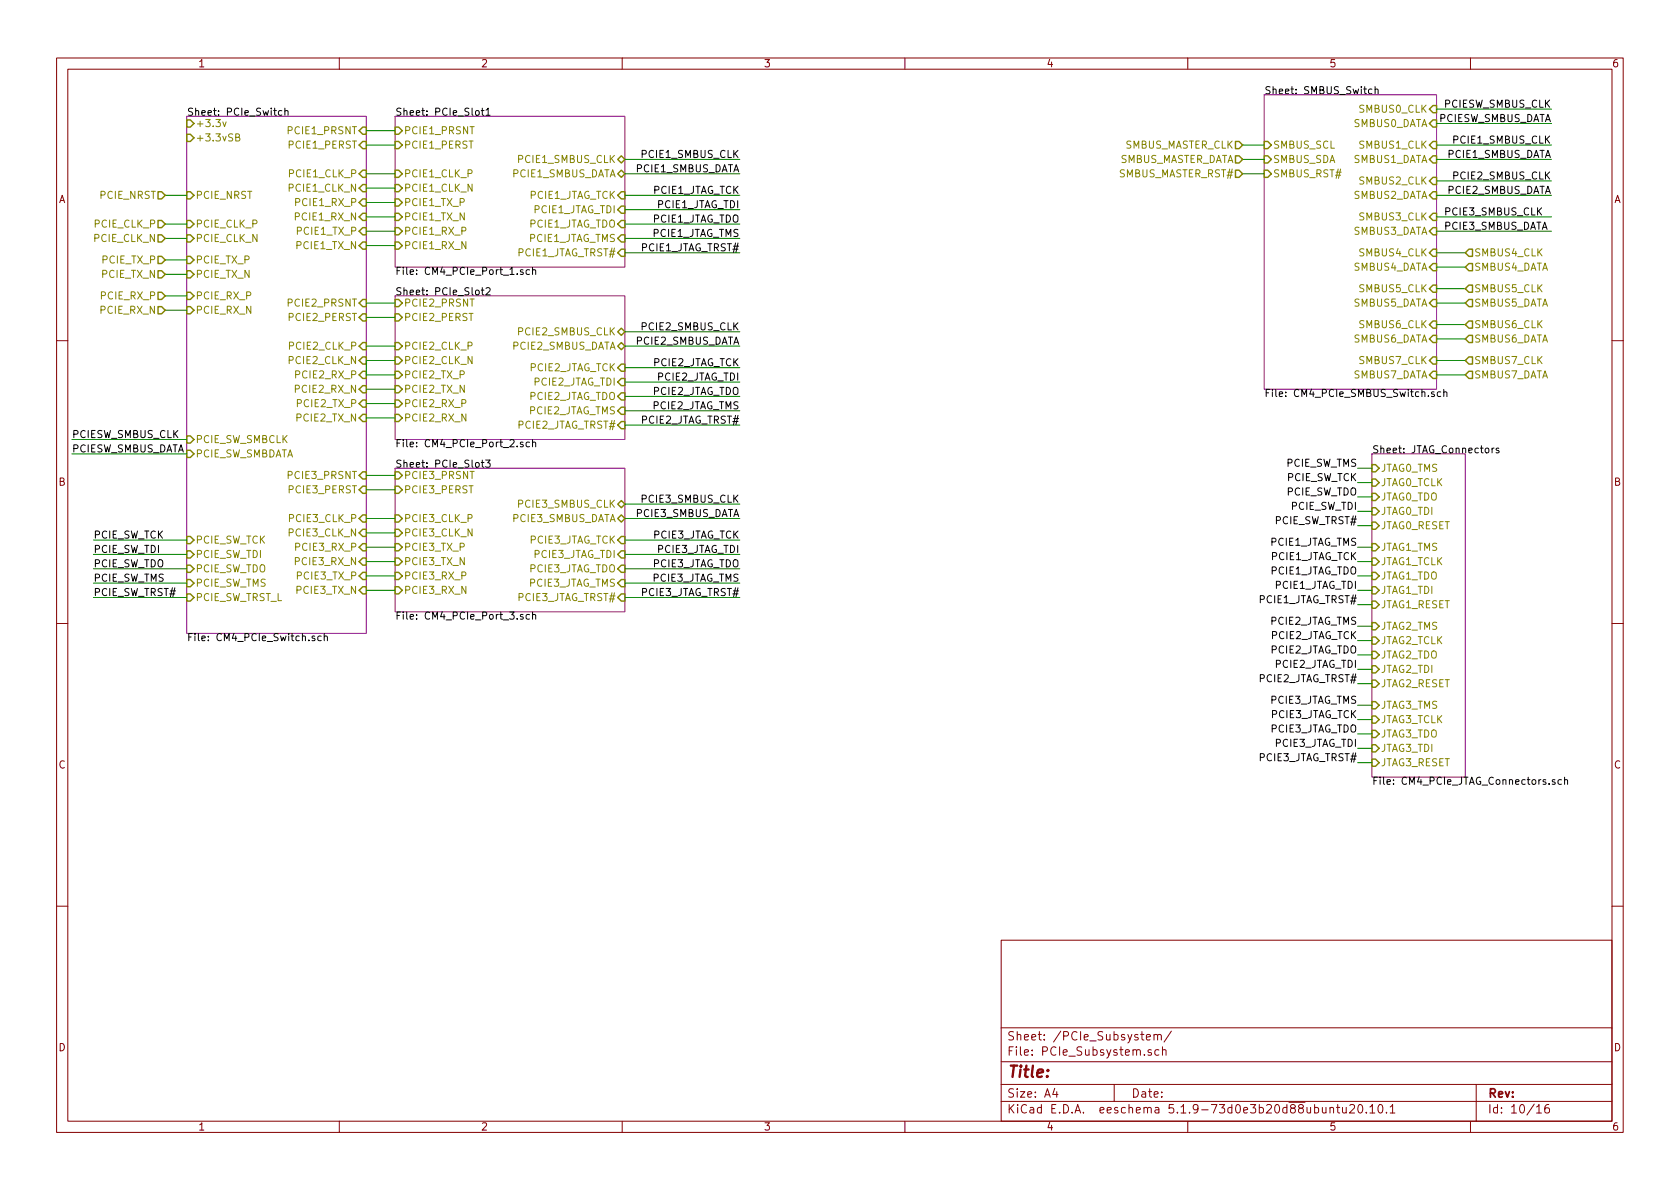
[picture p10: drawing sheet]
<svg xmlns="http://www.w3.org/2000/svg" width="297mm" height="210mm" viewBox="0 0 297 210" stroke-linecap="round" stroke-linejoin="round" font-family="sans-serif">
<g fill="none" stroke="#840000" stroke-width=".18">
<path d="M10 10.3h277v189.9h-277zM12 12.2h273v186.1h-273zM60 10.3v1.9M110 10.3v1.9M160 10.3v1.9M210 10.3v1.9M260 10.3v1.9M10 60.2h2M285 60.2h2M10 110.3h2M285 110.3h2M10 160.2h2"/>
<path d="M177 166.3h108v32h-108zM285 160.2h2M60 198.3v1.9M110 198.3v1.9M160 198.3v1.9M177 194.8h108M177 191.8h108M177 187.8h108M177 181.8h108M186.5 192.5l-.4 1h1M186.8 193v1M197 191.8v3"/>
<path d="M202.7 183.4l.7-.1-.1-.3-.4-.1-.2 .2 .1 .7h.5M203.6 185.7l-.4-.1-.2 .2v.2l.6 .2v.3h-.6M204 183.1l.3-.2 .3 .1 .1 .9M204 182.9v1M204.7 183.1a.36 .36 0 0 1 .3-.2 .36 .36 0 0 1 .3 .2v.8M204.9 185.7l-.4-.1-.3 .3 .1 .6h.6M205.5 185.7l.3-.1 .3 .1 .1 .9M205.5 185.1v1.5M207.1 182.3l-1.3 2M210 198.3v1.9M235.2 196l.2-.2 .3 .1 .1 .9M235.2 195.8v1"/>
<path d="M236.3 195.8h.6M236.5 195.3v1.3l.4 .2M237.4 195.8v.8a.39 .39 0 0 0 .6 .1M238 195.8v1M238.7 195.5l.2-.2h.3l.2 .2 .1 .3-.1 .2-.8 .8h.9M240.3 195.4l.1-.1a.8 .8 0 0 1 .6 .8 .8 .8 0 0 1-.6 .7 1 1 0 0 1-.1-1.4zM241.6 196.7v.1M242.2 195.8l.4-.5v1.5M242.2 196.8h.9M243.8 195.5l.3-.2a.94 .94 0 0 1 0 1.5 .79 .79 0 0 1-.3-1.3zM245.1 196.7v.1M245.8 195.8l.4-.5v1.5"/>
<path d="M245.8 196.8h.8M260 198.3v1.9M261 191.8v6.5M271.7 195.8l.4-.5v1.5M271.7 196.8h.8M273.8 195.3a.59 .59 0 0 0-.7 .7l.1 .7 .2 .1 .5-.1 .1-.5-.2-.2-.4-.1-.3 .3"/>
</g>
<path d="M223.5 16.8h30.5v52h-30.5zM33 20.6h31.8v91.4h-31.8zM69.8 20.6h40.7v26.6h-40.7zM69.8 52.3h40.7v25.4h-40.7zM69.8 82.8h40.7v25.4h-40.7zM242.6 80.3h16.5v57.1h-16.5z" fill="none" stroke="#840084" stroke-width=".18"/>
<g fill="none" stroke="#000" stroke-width=".18">
<path d="M49.8 19.6h-.3l-.3 .2 .2 .5h.4M50.4 19.7l.2-.1h.3v.8M50.4 19.1v1.3M84.2 19.6h.3l.2 .2-.1 .5-.3 .1-.2-.1zM85.1 19.6h.5M85.3 19.1v1.1l.3 .2M85.9 19.5l.4-.4v1.3M242.6 15.8l-.4-.1-.2 .3 .1 .5h.5M243.1 15.9l.2-.2 .3 .1 .1 .8M243.1 15.3v1.3M85.9 20.4h.8M85.1 51.3h.5"/>
<path d="M85.3 50.9v1.1l.3 .1M85.9 51l.5-.1 .3 .3-.1 .2-.7 .7h.8M92.5 47.7h-.3l-.2 .2v.2l.5 .1v.3h-.5M93.6 47.7h-.3l-.3 .2 .1 .6h.5M94.2 47.8l.1-.1h.3l.1 .8M94.2 47.3v1.2M92.5 78.2h-.3l-.2 .2v.1l.5 .2v.3h-.5M93.6 78.2h-.3l-.3 .2 .1 .6h.5M94.2 78.3l.1-.1h.3l.1 .8M94.2 77.7v1.3M253.6 69.3h-.3l-.2 .2 .1 .1 .4 .2v.3h-.5M254.7 69.3h-.3l-.3 .2 .2 .6h.4"/>
<path d="M255.3 69.4l.1-.1h.4v.8M255.3 68.9v1.2M263.8 79.2v.9M264.2 79.2l-.4 .3M265 79.3l-.3-.1-.2 .2 .1 .2 .4 .1v.3h-.5M85.1 81.8h.5M85.3 81.4v1l.3 .2M85.9 81.4h.8l-.5 .4 .4 .2v.5l-.2 .1-.5-.1M55.7 112.5h-.4l-.1 .1v.2l.5 .1v.4h-.5M56.8 112.5h-.4l-.2 .2 .1 .6h.5M57.3 112.6l.2-.1h.3l.1 .8M57.3 112v1.3"/>
<path d="M92.5 108.7h-.3l-.2 .1v.2l.5 .1v.3h-.5M93.6 108.7h-.3l-.3 .2 .1 .5h.5M94.2 108.8l.1-.1h.3l.1 .8M94.2 108.2v1.3M274.9 137.9h-.3l-.2 .1 .1 .2 .4 .1v.4h-.5M276.1 137.9h-.4l-.2 .2 .1 .6h.5M276.6 138l.2-.1h.3l.1 .8M276.6 137.4v1.3"/>
</g>
<g fill="none" stroke="#848400" stroke-width=".25">
<path d="M253.4 18.7h.6v1.2h-.6l-.7-.6zM27.9 33.9h.7l.6 .6-.6 .7h-.7zM27.9 39h.7l.6 .6-.6 .7h-.7zM33 39h.7l.6 .6-.6 .7h-.7zM33 33.9h.7l.6 .6-.6 .7h-.7zM33 21.2h.7l.6 .6-.6 .7h-.7zM33 23.7h.7l.6 .7-.6 .6h-.7zM64.1 22.5h.7v1.2h-.7l-.6-.6zM64.1 25h.7v1.3h-.7l-.6-.7zM64.1 32.6h.7v1.3h-.7l-.6-.6zM64.1 30.1h.7v1.3h-.7l-.6-.7zM64.1 35.2h.7v1.2h-.7l-.6-.6z"/>
<path d="M64.1 37.7h.7v1.3h-.7l-.6-.7zM69.8 32.6h.7l.6 .7-.6 .6h-.7zM69.8 30.1h.7l.6 .6-.6 .7h-.7zM69.8 25h.7l.6 .6-.6 .7h-.7zM69.8 22.5h.7l.6 .6-.6 .6h-.7zM69.8 35.2h.7l.6 .6-.6 .6h-.7zM69.8 37.7h.7l.6 .6-.6 .7h-.7zM109.2 28.2l.7-.6 .6 .6-.6 .6zM109.2 30.7l.7-.6 .6 .6-.6 .7zM109.2 39.6l.7-.6h.6v1.3h-.6zM109.9 33.9h.6v1.3h-.6l-.7-.7zM109.9 36.4h.6v1.3h-.6l-.7-.6z"/>
<path d="M218.4 25h.7l.6 .6-.6 .7h-.7zM218.4 27.6h.7l.6 .6-.6 .6h-.7zM218.4 30.1h.7l.6 .6-.6 .7h-.7zM223.5 25h.7l.6 .6-.6 .7h-.7zM223.5 27.6h.7l.6 .6-.6 .6h-.7zM223.5 30.1h.7l.6 .6-.6 .7h-.7zM253.4 21.2h.6v1.3h-.6l-.7-.7zM253.4 25h.6v1.3h-.6l-.7-.7zM253.4 27.6h.6v1.2h-.6l-.7-.6zM253.4 31.4h.6v1.2h-.6l-.7-.6zM253.4 33.9h.6v1.3h-.6l-.7-.7zM253.4 37.7h.6v1.3h-.6l-.7-.7z"/>
<path d="M27.9 41.5h.7l.6 .7-.6 .6h-.7zM27.9 45.3h.7l.6 .7-.6 .6h-.7zM27.9 47.9h.7l.6 .6-.6 .6h-.7zM27.9 51.7h.7l.6 .6-.6 .7h-.7zM27.9 54.2h.7l.6 .7-.6 .6h-.7zM33 41.5h.7l.6 .7-.6 .6h-.7zM33 51.7h.7l.6 .6-.6 .7h-.7zM33 54.2h.7l.6 .7-.6 .6h-.7zM33 45.3h.7l.6 .7-.6 .6h-.7zM33 47.9h.7l.6 .6-.6 .6h-.7zM64.1 53h.7v1.2h-.7l-.6-.6zM64.1 55.5h.7v1.3h-.7l-.6-.7z"/>
<path d="M64.1 40.3h.7v1.2h-.7l-.6-.6zM64.1 42.8h.7v1.3h-.7l-.6-.7zM69.8 40.3h.7l.6 .6-.6 .6h-.7zM69.8 42.8h.7l.6 .6-.6 .7h-.7zM69.8 53h.7l.6 .6-.6 .6h-.7zM69.8 55.5h.7l.6 .6-.6 .7h-.7zM109.2 44.7l.7-.6h.6v1.2h-.6zM109.2 58.7l.7-.7 .6 .7-.6 .6zM109.9 41.5h.6v1.3h-.6l-.7-.6zM253.4 40.3h.6v1.2h-.6l-.7-.6zM253.4 44.1h.6v1.2h-.6l-.7-.6zM253.4 46.6h.6v1.3h-.6l-.7-.7z"/>
<path d="M253.4 50.4h.6v1.3h-.6l-.7-.7zM253.4 53h.6v1.2h-.6l-.7-.6zM253.4 56.8h.6v1.2h-.6l-.7-.6zM253.4 59.3h.6v1.3h-.6l-.7-.7zM259.7 59.3h.6v1.3h-.6l-.6-.7zM259.7 56.8h.6v1.2h-.6l-.6-.6zM259.7 53h.6v1.2h-.6l-.6-.6zM259.7 50.4h.6v1.3h-.6l-.6-.7zM259.7 46.6h.6v1.3h-.6l-.6-.7zM259.7 44.1h.6v1.2h-.6l-.6-.6zM33 77.1h.7l.6 .6-.6 .7h-.7zM33 79.6h.7l.6 .7-.6 .6h-.7z"/>
<path d="M64.1 63.1h.7v1.3h-.7l-.6-.7zM64.1 60.6h.7v1.2h-.7l-.6-.6zM64.1 65.7h.7v1.2h-.7l-.6-.6zM64.1 68.2h.7v1.3h-.7l-.6-.7zM64.1 70.7h.7v1.3h-.7l-.6-.6zM64.1 73.3h.7v1.2h-.7l-.6-.6zM69.8 60.6h.7l.6 .6-.6 .6h-.7zM69.8 63.1h.7l.6 .6-.6 .7h-.7zM69.8 70.7h.7l.6 .7-.6 .6h-.7zM69.8 73.3h.7l.6 .6-.6 .6h-.7zM69.8 68.2h.7l.6 .6-.6 .7h-.7zM69.8 65.7h.7l.6 .6-.6 .6h-.7z"/>
<path d="M109.2 61.2l.7-.6 .6 .6-.6 .6zM109.2 67.6l.7-.7h.6v1.3h-.6zM109.9 64.4h.6v1.3h-.6l-.7-.7zM109.9 69.5h.6v1.2h-.6l-.7-.6zM109.9 72h.6v1.3h-.6l-.7-.7zM109.9 74.5h.6v1.3h-.6l-.7-.6zM253.4 63.1h.6v1.3h-.6l-.7-.7zM253.4 65.7h.6v1.2h-.6l-.7-.6zM259.7 65.7h.6v1.2h-.6l-.6-.6zM259.7 63.1h.6v1.3h-.6l-.6-.7zM33 97.4h.7l.6 .6-.6 .7h-.7zM33 94.9h.7l.6 .6-.6 .6h-.7z"/>
<path d="M33 99.9h.7l.6 .7-.6 .6h-.7zM64.1 83.4h.7v1.3h-.7l-.6-.6zM64.1 86h.7v1.2h-.7l-.6-.6zM64.1 93.6h.7v1.3h-.7l-.6-.7zM64.1 91.1h.7v1.2h-.7l-.6-.6zM64.1 98.7h.7v1.2h-.7l-.6-.6zM64.1 96.1h.7v1.3h-.7l-.6-.6zM69.8 83.4h.7l.6 .7-.6 .6h-.7zM69.8 86h.7l.6 .6-.6 .6h-.7zM69.8 91.1h.7l.6 .6-.6 .6h-.7zM69.8 93.6h.7l.6 .6-.6 .7h-.7zM69.8 96.1h.7l.6 .7-.6 .6h-.7z"/>
<path d="M69.8 98.7h.7l.6 .6-.6 .6h-.7zM109.2 89.1l.7-.6 .6 .6-.6 .7zM109.2 91.7l.7-.6 .6 .6-.6 .6zM109.9 94.9h.6v1.2h-.6l-.7-.6zM109.9 97.4h.6v1.3h-.6l-.7-.7zM109.9 99.9h.6v1.3h-.6l-.7-.6zM242.6 96.1h.6l.6 .7-.6 .6h-.6zM242.6 98.7h.6l.6 .6-.6 .6h-.6zM242.6 82.2h.6l.6 .6-.6 .6h-.6zM242.6 84.7h.6l.6 .6-.6 .7h-.6zM242.6 87.2h.6l.6 .7-.6 .6h-.6zM242.6 89.8h.6l.6 .6-.6 .7h-.6z"/>
<path d="M242.6 92.3h.6l.6 .7-.6 .6h-.6zM33 102.5h.7l.6 .6-.6 .7h-.7zM33 105h.7l.6 .7-.6 .6h-.7zM64.1 103.8h.7v1.2h-.7l-.6-.6zM64.1 101.2h.7v1.3h-.7l-.6-.7zM69.8 103.8h.7l.6 .6-.6 .6h-.7zM69.8 101.2h.7l.6 .6-.6 .7h-.7zM109.2 103.1l.7-.6h.6v1.3h-.6zM109.9 105h.6v1.3h-.6l-.7-.6zM242.6 101.2h.6l.6 .6-.6 .7h-.6zM242.6 103.8h.6l.6 .6-.6 .6h-.6zM242.6 106.3h.6l.6 .6-.6 .7h-.6z"/>
<path d="M242.6 110.1h.6l.6 .6-.6 .7h-.6zM242.6 112.6h.6l.6 .7-.6 .6h-.6zM242.6 115.2h.6l.6 .6-.6 .7h-.6zM242.6 117.7h.6l.6 .7-.6 .6h-.6zM242.6 120.3h.6l.6 .6-.6 .6h-.6zM242.6 124.1h.6l.6 .6-.6 .6h-.6zM242.6 126.6h.6l.6 .6-.6 .7h-.6zM242.6 129.2h.6l.6 .6-.6 .6h-.6zM242.6 131.7h.6l.6 .6-.6 .7h-.6zM242.6 134.2h.6l.6 .7-.6 .6h-.6z"/>
</g>
<path d="M39.4 21.6l.3 .8 .3-.8M41.7 24.3l.5-.1 .1-.4-.6-.1v1.2h.5l.2-.2v-.2l-.3-.2" fill="none" stroke="#848400" stroke-width=".18"/>
<g fill="none" stroke="#008400" stroke-width=".18">
<path d="M254 19.3h20.3M29.2 39.6h3.8M29.2 34.5h3.8M64.8 25.6h5M64.8 38.3h5M64.8 35.8h5M64.8 23.1h5M64.8 30.7h5M64.8 33.3h5M110.5 39.6h20.3M110.5 37.1h20.3M110.5 34.5h20.3"/>
<path d="M110.5 28.2h20.3M110.5 30.7h20.3M219.7 25.6h3.8M219.7 28.2h3.8M219.7 30.7h3.8M254 34.5h20.3M254 21.8h20.3M254 25.6h20.3M254 28.2h20.3M254 32h20.3M254 38.3h20.3M29.2 42.2h3.8"/>
<path d="M29.2 54.9h3.8M29.2 48.5h3.8M29.2 52.3h3.8M29.2 46h3.8M64.8 56.1h5M64.8 53.6h5M64.8 40.9h5M64.8 43.4h5M110.5 44.7h20.3M110.5 42.2h20.3M110.5 58.7h20.3M254 44.7h5.1"/>
<path d="M254 53.6h5.1M254 40.9h20.3M254 59.9h5.1M254 57.4h5.1M254 51h5.1M254 47.2h5.1M12.7 77.7h20.3M64.8 73.9h5M64.8 71.4h5M64.8 68.8h5M64.8 61.2h5M69.8 63.7h-5v2.6h5"/>
<path d="M110.5 65h20.3M110.5 67.6h20.3M110.5 70.1h20.3M110.5 72.6h20.3M110.5 75.2h20.3M110.5 61.2h20.3M254 66.3h5.1M254 63.7h5.1M12.7 80.3h20.3M16.5 98h16.5M16.5 95.5h16.5M64.8 99.3h5"/>
<path d="M64.8 96.8h5M64.8 84.1h5M64.8 86.6h5M64.8 91.7h5M64.8 94.2h5M110.5 98h20.3M110.5 95.5h20.3M110.5 91.7h20.3M110.5 89.1h20.3M240 87.9h2.6M240 85.3h2.6M240 99.3h2.6"/>
<path d="M240 96.8h2.6M240 93h2.6M240 90.4h2.6M240 82.8h2.6M16.5 100.6h16.5M16.5 103.1h16.5M16.5 105.7h16.5M64.8 104.4h5M64.8 101.8h5M110.5 100.6h20.3M110.5 103.1h20.3M110.5 105.7h20.3"/>
<path d="M240 118.4h2.6M240 115.8h2.6M240 113.3h2.6M240 110.7h2.6M240 106.9h2.6M240 104.4h2.6M240 101.8h2.6M240 124.7h2.6M240 134.9h2.6M240 132.3h2.6M240 129.8h2.6M240 127.2h2.6"/>
<path d="M240 120.9h2.6"/>
</g>
<text font-size="2.8" fill="#840000" x="178" y="190.5">Title:</text>
<g font-size="2.1" fill="#840000">
<text x="178" y="184">Sheet: /PCIe_Subsystem/</text>
<text x="178" y="186.7">File: PCIe_Subsystem.sch</text>
<text x="178" y="196.9">KiCad E.D.A. eeschema 5.1.9-73d0e3b20d88ubuntu20.10.1</text>
<text x="178" y="194.1">Size: A4</text>
<text x="200" y="194.1">Date:</text>
<text x="263" y="194.1">Rev:</text>
<text x="263" y="196.9">Id: 10/16</text>
</g>
<g font-size="1.8" fill="#840000">
<text x="35" y="11.9">1</text>
<text x="85" y="11.9">2</text>
<text x="135" y="11.9">3</text>
<text x="185" y="11.9">4</text>
<text x="235" y="11.9">5</text>
<text x="285" y="11.9">6</text>
<text x="10.4" y="35.9">A</text>
<text x="285.4" y="35.9">A</text>
<text x="10.4" y="85.9">B</text>
<text x="285.4" y="85.9">B</text>
<text x="10.4" y="135.9">C</text>
<text x="285.4" y="135.9">C</text>
<text x="10.4" y="185.9">D</text>
<text x="285.4" y="185.9">D</text>
<text x="35" y="199.9">1</text>
<text x="85" y="199.9">2</text>
<text x="135" y="199.9">3</text>
<text x="185" y="199.9">4</text>
<text x="235" y="199.9">5</text>
<text x="285" y="199.9">6</text>
</g>
<g font-size="1.8">
<text x="223.5" y="16.7">Sheet: SMBUS_Switch</text>
<text x="33" y="20.5">Sheet: PCIe_Switch</text>
<text x="69.8" y="20.5">Sheet: PCIe_Slot1</text>
<text x="254.1" y="21.6">PCIESW_SMBUS_DATA</text>
<text x="255.3" y="19">PCIESW_SMBUS_CLK</text>
<text x="113.7" y="27.9">PCIE1_SMBUS_CLK</text>
<text x="255.9" y="27.9">PCIE1_SMBUS_DATA</text>
<text x="257.2" y="25.4">PCIE1_SMBUS_CLK</text>
<text x="112.4" y="30.5">PCIE1_SMBUS_DATA</text>
<text x="115.4" y="34.3">PCIE1_JTAG_TCK</text>
<text x="255.9" y="34.3">PCIE2_SMBUS_DATA</text>
<text x="257.2" y="31.7">PCIE2_SMBUS_CLK</text>
<text x="115.3" y="39.4">PCIE1_JTAG_TDO</text>
<text x="115.3" y="41.9">PCIE1_JTAG_TMS</text>
<text x="116.2" y="36.8">PCIE1_JTAG_TDI</text>
<text x="255.3" y="38.1">PCIE3_SMBUS_CLK</text>
<text x="255.3" y="40.6">PCIE3_SMBUS_DATA</text>
<text x="113.4" y="44.4">PCIE1_JTAG_TRST#</text>
<text x="69.8" y="48.6">File: CM4_PCIe_Port_1.sch</text>
<text x="69.8" y="52.2">Sheet: PCIe_Slot2</text>
<text x="113.7" y="58.4">PCIE2_SMBUS_CLK</text>
<text x="112.4" y="61">PCIE2_SMBUS_DATA</text>
<text x="115.4" y="64.8">PCIE2_JTAG_TCK</text>
<text x="115.3" y="69.8">PCIE2_JTAG_TDO</text>
<text x="116.2" y="67.3">PCIE2_JTAG_TDI</text>
<text x="223.5" y="70.2">File: CM4_PCIe_SMBUS_Switch.sch</text>
<text x="12.7" y="77.5">PCIESW_SMBUS_CLK</text>
<text x="113.4" y="74.9">PCIE2_JTAG_TRST#</text>
<text x="115.3" y="72.4">PCIE2_JTAG_TMS</text>
<text x="12.7" y="80">PCIESW_SMBUS_DATA</text>
<text x="69.8" y="82.7">Sheet: PCIe_Slot3</text>
<text x="69.8" y="79.1">File: CM4_PCIe_Port_2.sch</text>
<text x="227.4" y="82.5">PCIE_SW_TMS</text>
<text x="242.6" y="80.2">Sheet: JTAG_Connectors</text>
<text x="113.7" y="88.9">PCIE3_SMBUS_CLK</text>
<text x="227.4" y="87.6">PCIE_SW_TDO</text>
<text x="227.5" y="85.1">PCIE_SW_TCK</text>
<text x="16.5" y="95.2">PCIE_SW_TCK</text>
<text x="112.4" y="91.4">PCIE3_SMBUS_DATA</text>
<text x="115.4" y="95.2">PCIE3_JTAG_TCK</text>
<text x="225.5" y="92.7">PCIE_SW_TRST#</text>
<text x="228.2" y="90.2">PCIE_SW_TDI</text>
<text x="16.5" y="100.3">PCIE_SW_TDO</text>
<text x="16.5" y="97.8">PCIE_SW_TDI</text>
<text x="115.3" y="100.3">PCIE3_JTAG_TDO</text>
<text x="116.2" y="97.8">PCIE3_JTAG_TDI</text>
<text x="224.5" y="101.6">PCIE1_JTAG_TDO</text>
<text x="224.5" y="96.5">PCIE1_JTAG_TMS</text>
<text x="224.6" y="99.1">PCIE1_JTAG_TCK</text>
<text x="16.5" y="105.4">PCIE_SW_TRST#</text>
<text x="16.5" y="102.9">PCIE_SW_TMS</text>
<text x="113.4" y="105.4">PCIE3_JTAG_TRST#</text>
<text x="115.3" y="102.9">PCIE3_JTAG_TMS</text>
<text x="222.6" y="106.7">PCIE1_JTAG_TRST#</text>
<text x="225.4" y="104.1">PCIE1_JTAG_TDI</text>
<text x="33" y="113.4">File: CM4_PCIe_Switch.sch</text>
<text x="69.8" y="109.6">File: CM4_PCIe_Port_3.sch</text>
<text x="224.5" y="110.5">PCIE2_JTAG_TMS</text>
<text x="224.6" y="113">PCIE2_JTAG_TCK</text>
<text x="224.5" y="115.6">PCIE2_JTAG_TDO</text>
<text x="225.4" y="118.1">PCIE2_JTAG_TDI</text>
<text x="222.6" y="120.6">PCIE2_JTAG_TRST#</text>
<text x="224.5" y="124.5">PCIE3_JTAG_TMS</text>
<text x="224.5" y="129.5">PCIE3_JTAG_TDO</text>
<text x="224.6" y="127">PCIE3_JTAG_TCK</text>
<text x="222.6" y="134.6">PCIE3_JTAG_TRST#</text>
<text x="225.4" y="132.1">PCIE3_JTAG_TDI</text>
<text x="242.6" y="138.8">File: CM4_PCIe_JTAG_Connectors.sch</text>
</g>
<g font-size="1.8" fill="#848400">
<text x="34.5" y="22.5">+3.3v</text>
<text x="51.2" y="23.7">PCIE1_PRSNT</text>
<text x="71.4" y="23.7">PCIE1_PRSNT</text>
<text x="239.2" y="22.5">SMBUS0_DATA</text>
<text x="240.5" y="19.9">SMBUS0_CLK</text>
<text x="34.5" y="25">+3.3vSB</text>
<text x="51.3" y="26.3">PCIE1_PERST</text>
<text x="71.4" y="26.3">PCIE1_PERST</text>
<text x="91.9" y="28.8">PCIE1_SMBUS_CLK</text>
<text x="197.5" y="28.8">SMBUS_MASTER_DATA</text>
<text x="198.7" y="26.3">SMBUS_MASTER_CLK</text>
<text x="225" y="26.3">SMBUS_SCL</text>
<text x="225" y="28.8">SMBUS_SDA</text>
<text x="239.2" y="28.8">SMBUS1_DATA</text>
<text x="240.5" y="26.3">SMBUS1_CLK</text>
<text x="17.8" y="35.2">PCIE_NRST</text>
<text x="34.5" y="35.2">PCIE_NRST</text>
<text x="51.3" y="33.9">PCIE1_CLK_N</text>
<text x="51.4" y="31.4">PCIE1_CLK_P</text>
<text x="71.4" y="33.9">PCIE1_CLK_N</text>
<text x="71.4" y="31.4">PCIE1_CLK_P</text>
<text x="90.6" y="31.4">PCIE1_SMBUS_DATA</text>
<text x="93.5" y="35.2">PCIE1_JTAG_TCK</text>
<text x="197.8" y="31.4">SMBUS_MASTER_RST#</text>
<text x="225" y="31.4">SMBUS_RST#</text>
<text x="239.2" y="35.2">SMBUS2_DATA</text>
<text x="240.5" y="32.6">SMBUS2_CLK</text>
<text x="16.8" y="40.3">PCIE_CLK_P</text>
<text x="34.5" y="40.3">PCIE_CLK_P</text>
<text x="52.4" y="39">PCIE1_RX_N</text>
<text x="52.5" y="36.4">PCIE1_RX_P</text>
<text x="52.7" y="41.5">PCIE1_TX_P</text>
<text x="71.4" y="41.5">PCIE1_RX_P</text>
<text x="71.4" y="36.4">PCIE1_TX_P</text>
<text x="71.4" y="39">PCIE1_TX_N</text>
<text x="93.4" y="40.3">PCIE1_JTAG_TDO</text>
<text x="94.3" y="37.7">PCIE1_JTAG_TDI</text>
<text x="239.2" y="41.5">SMBUS3_DATA</text>
<text x="240.5" y="39">SMBUS3_CLK</text>
<text x="16.7" y="42.8">PCIE_CLK_N</text>
<text x="18.2" y="46.6">PCIE_TX_P</text>
<text x="34.5" y="42.8">PCIE_CLK_N</text>
<text x="34.5" y="46.6">PCIE_TX_P</text>
<text x="52.6" y="44.1">PCIE1_TX_N</text>
<text x="71.4" y="44.1">PCIE1_RX_N</text>
<text x="91.6" y="45.3">PCIE1_JTAG_TRST#</text>
<text x="93.4" y="42.8">PCIE1_JTAG_TMS</text>
<text x="239.2" y="47.9">SMBUS4_DATA</text>
<text x="240.5" y="45.3">SMBUS4_CLK</text>
<text x="260.6" y="47.9">SMBUS4_DATA</text>
<text x="260.6" y="45.3">SMBUS4_CLK</text>
<text x="18" y="53">PCIE_RX_P</text>
<text x="18.1" y="49.1">PCIE_TX_N</text>
<text x="34.5" y="53">PCIE_RX_P</text>
<text x="34.5" y="49.1">PCIE_TX_N</text>
<text x="240.5" y="51.7">SMBUS5_CLK</text>
<text x="260.6" y="51.7">SMBUS5_CLK</text>
<text x="17.9" y="55.5">PCIE_RX_N</text>
<text x="34.5" y="55.5">PCIE_RX_N</text>
<text x="51.2" y="54.2">PCIE2_PRSNT</text>
<text x="51.3" y="56.8">PCIE2_PERST</text>
<text x="71.4" y="54.2">PCIE2_PRSNT</text>
<text x="71.4" y="56.8">PCIE2_PERST</text>
<text x="91.9" y="59.3">PCIE2_SMBUS_CLK</text>
<text x="239.2" y="54.2">SMBUS5_DATA</text>
<text x="240.5" y="58">SMBUS6_CLK</text>
<text x="260.6" y="58">SMBUS6_CLK</text>
<text x="260.6" y="54.2">SMBUS5_DATA</text>
<text x="51.3" y="64.4">PCIE2_CLK_N</text>
<text x="51.4" y="61.8">PCIE2_CLK_P</text>
<text x="71.4" y="61.8">PCIE2_CLK_P</text>
<text x="71.4" y="64.4">PCIE2_CLK_N</text>
<text x="90.6" y="61.8">PCIE2_SMBUS_DATA</text>
<text x="93.5" y="65.7">PCIE2_JTAG_TCK</text>
<text x="239.2" y="60.6">SMBUS6_DATA</text>
<text x="240.5" y="64.4">SMBUS7_CLK</text>
<text x="260.6" y="64.4">SMBUS7_CLK</text>
<text x="260.6" y="60.6">SMBUS6_DATA</text>
<text x="52.4" y="69.5">PCIE2_RX_N</text>
<text x="52.5" y="66.9">PCIE2_RX_P</text>
<text x="71.4" y="69.5">PCIE2_TX_N</text>
<text x="71.4" y="66.9">PCIE2_TX_P</text>
<text x="93.4" y="70.7">PCIE2_JTAG_TDO</text>
<text x="94.3" y="68.2">PCIE2_JTAG_TDI</text>
<text x="239.2" y="66.9">SMBUS7_DATA</text>
<text x="260.6" y="66.9">SMBUS7_DATA</text>
<text x="52.6" y="74.5">PCIE2_TX_N</text>
<text x="52.7" y="72">PCIE2_TX_P</text>
<text x="71.4" y="72">PCIE2_RX_P</text>
<text x="71.4" y="74.5">PCIE2_RX_N</text>
<text x="91.6" y="75.8">PCIE2_JTAG_TRST#</text>
<text x="93.4" y="73.3">PCIE2_JTAG_TMS</text>
<text x="34.5" y="78.4">PCIE_SW_SMBCLK</text>
<text x="34.5" y="80.9">PCIE_SW_SMBDATA</text>
<text x="244.1" y="83.4">JTAG0_TMS</text>
<text x="51.2" y="84.7">PCIE3_PRSNT</text>
<text x="51.3" y="87.2">PCIE3_PERST</text>
<text x="71.4" y="84.7">PCIE3_PRSNT</text>
<text x="71.4" y="87.2">PCIE3_PERST</text>
<text x="91.9" y="89.8">PCIE3_SMBUS_CLK</text>
<text x="244.1" y="86">JTAG0_TCLK</text>
<text x="244.1" y="88.5">JTAG0_TDO</text>
<text x="51.3" y="94.9">PCIE3_CLK_N</text>
<text x="51.4" y="92.3">PCIE3_CLK_P</text>
<text x="71.4" y="92.3">PCIE3_CLK_P</text>
<text x="71.4" y="94.9">PCIE3_CLK_N</text>
<text x="90.6" y="92.3">PCIE3_SMBUS_DATA</text>
<text x="244.1" y="91.1">JTAG0_TDI</text>
<text x="244.1" y="93.6">JTAG0_RESET</text>
<text x="34.5" y="98.7">PCIE_SW_TDI</text>
<text x="34.5" y="96.1">PCIE_SW_TCK</text>
<text x="34.5" y="101.2">PCIE_SW_TDO</text>
<text x="52.4" y="99.9">PCIE3_RX_N</text>
<text x="52.5" y="97.4">PCIE3_RX_P</text>
<text x="71.4" y="97.4">PCIE3_TX_P</text>
<text x="71.4" y="99.9">PCIE3_TX_N</text>
<text x="93.4" y="101.2">PCIE3_JTAG_TDO</text>
<text x="93.5" y="96.1">PCIE3_JTAG_TCK</text>
<text x="94.3" y="98.7">PCIE3_JTAG_TDI</text>
<text x="244.1" y="97.4">JTAG1_TMS</text>
<text x="244.1" y="99.9">JTAG1_TCLK</text>
<text x="34.5" y="103.8">PCIE_SW_TMS</text>
<text x="34.5" y="106.3">PCIE_SW_TRST_L</text>
<text x="52.6" y="105">PCIE3_TX_N</text>
<text x="52.7" y="102.5">PCIE3_TX_P</text>
<text x="71.4" y="105">PCIE3_RX_N</text>
<text x="71.4" y="102.5">PCIE3_RX_P</text>
<text x="91.6" y="106.3">PCIE3_JTAG_TRST#</text>
<text x="93.4" y="103.8">PCIE3_JTAG_TMS</text>
<text x="244.1" y="102.5">JTAG1_TDO</text>
<text x="244.1" y="105">JTAG1_TDI</text>
<text x="244.1" y="107.6">JTAG1_RESET</text>
<text x="244.1" y="111.4">JTAG2_TMS</text>
<text x="244.1" y="113.9">JTAG2_TCLK</text>
<text x="244.1" y="116.5">JTAG2_TDO</text>
<text x="244.1" y="119">JTAG2_TDI</text>
<text x="244.1" y="121.5">JTAG2_RESET</text>
<text x="244.1" y="125.3">JTAG3_TMS</text>
<text x="244.1" y="127.9">JTAG3_TCLK</text>
<text x="244.1" y="130.4">JTAG3_TDO</text>
<text x="244.1" y="133">JTAG3_TDI</text>
<text x="244.1" y="135.5">JTAG3_RESET</text>
</g>
</svg>
